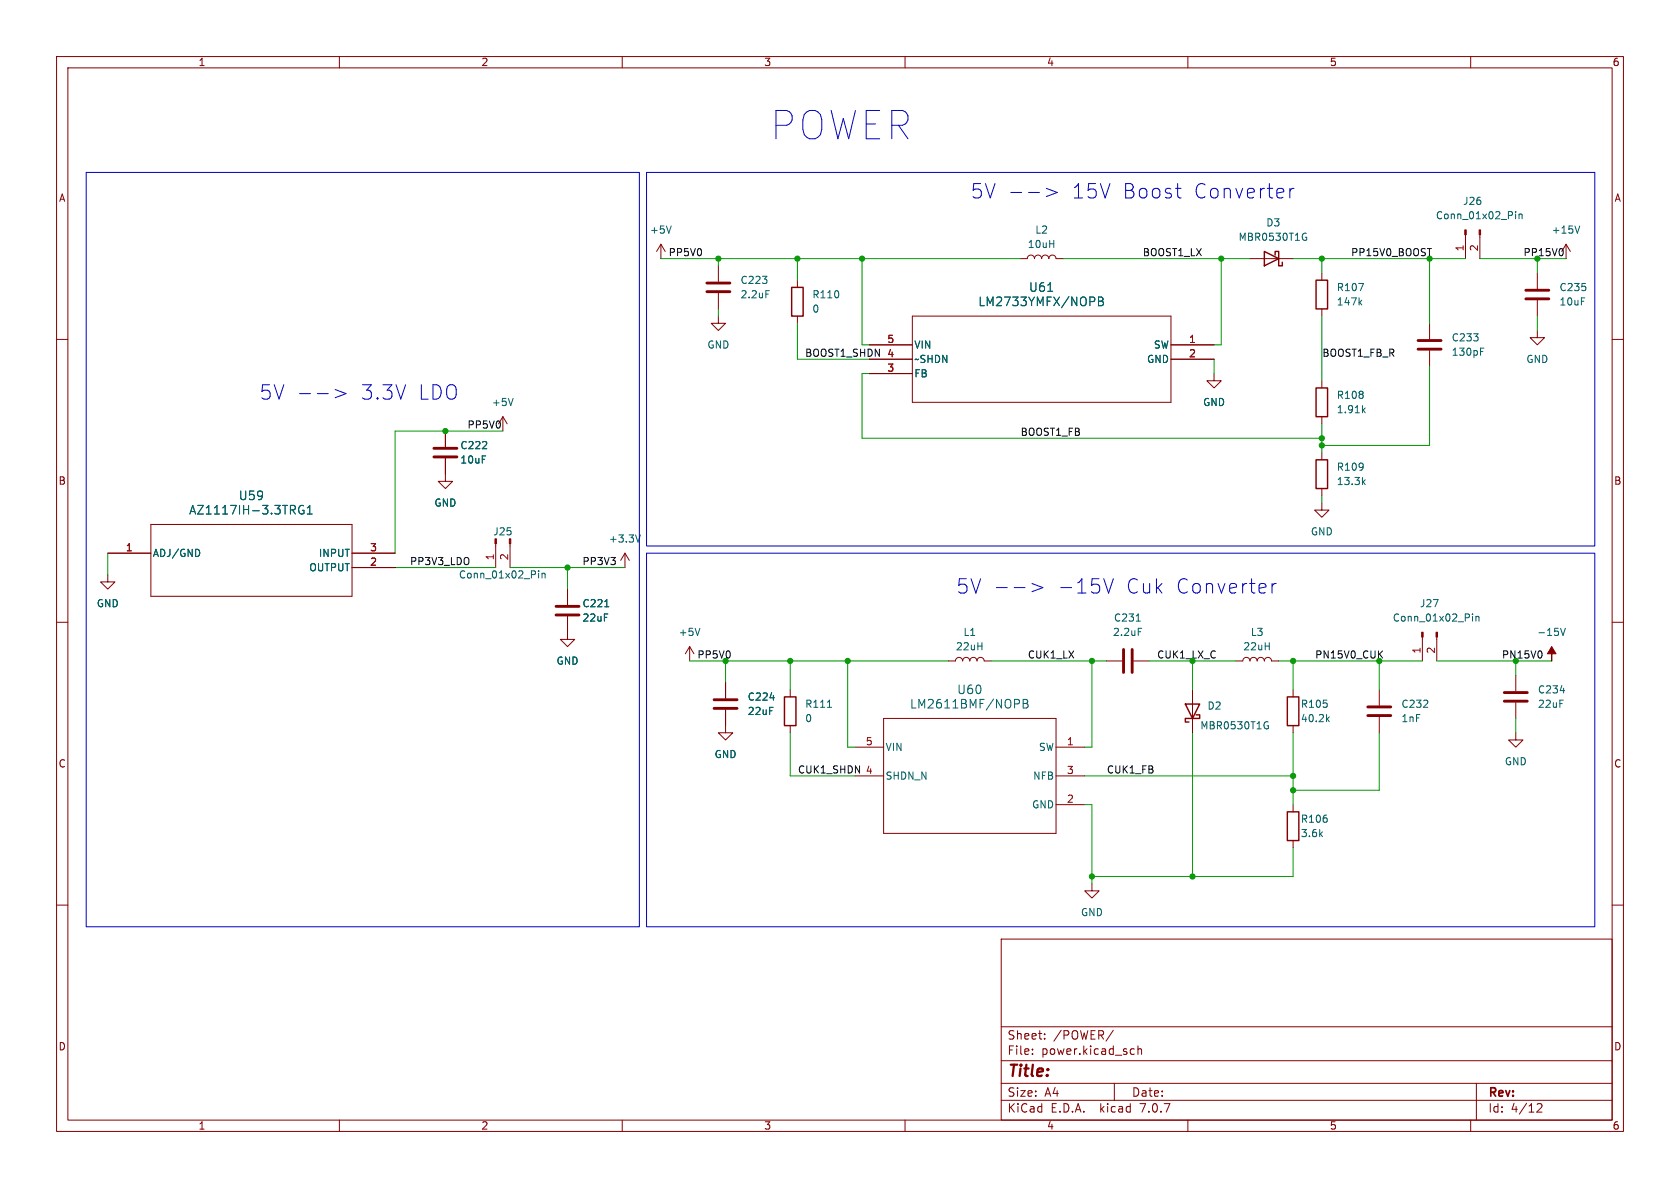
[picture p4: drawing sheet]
<svg xmlns="http://www.w3.org/2000/svg" width="297mm" height="210mm" viewBox="0 0 297 210" stroke-linecap="round" stroke-linejoin="round" font-family="sans-serif">
<g fill="none" stroke="#840000" stroke-width=".18">
<path d="M10 10h277v190h-277zM12 12h273v186h-273zM60 10v2M110 10v2M160 10v2M210 10v2M260 10v2M10 60h2M116.8 43.2l-.7 1.3M116.8 43.2v2.5M116.8 43.2l.8 1.3M127 55.9v1.3h1.3l-1.3 1.2-1.3-1.2h1.3"/>
<path d="M127 47v2.8M127 51.8v2.8M141 49.5v1.3M141 55.9v1.3M161.3 55.9h45.7v15.2h-45.7zM180.3 45.7h1.3a.64 .64 0 0 1 .6-.6 .64 .64 0 0 1 .7 .6 .64 .64 0 0 1 .6-.6 .64 .64 0 0 1 .6 .6 .64 .64 0 0 1 .7-.6 .64 .64 0 0 1 .6 .6 .64 .64 0 0 1 .7-.6 .64 .64 0 0 1 .6 .6h1.3M221 45.7h7.6M233.7 48.3v1.2M233.7 54.6v1.3M252.7 57.2v2.7M259.1 41.5v4.2M261.6 41.5v4.2"/>
<path d="M271.8 58.4v1.3h1.2l-1.2 1.3-1.3-1.3h1.3M271.8 48.3v2.8M271.8 53.1v2.8M276.9 43.2l-.8 1.3M276.9 43.2v2.5M276.9 43.2l.7 1.3M285 60h2M78.7 76.2v2.8M88.9 73.7l-.8 1.2M88.9 73.7v2.5M88.9 73.7l.8 1.2M153.7 61h7.6"/>
<path d="M153.7 63.5h7.6M153.7 66h7.6M207 61h7.6M207 63.5h7.6M214.6 66v1.3h1.3l-1.3 1.3-1.2-1.3h1.2M233.7 67.3v1.3M233.7 73.7v1.2M252.7 62v2.8M19 97.8h7.7M26.7 92.7h35.5v12.7h-35.5zM62.2 97.8h7.6M78.7 81v4.1h1.3l-1.3 1.3-1.2-1.3h1.2"/>
<path d="M87.6 96.1v4.2M90.2 96.1v4.2M110.5 97.8l-.8 1.3M110.5 97.8v2.5M110.5 97.8l.8 1.3M233.7 88.9v1.3h1.2l-1.2 1.2-1.3-1.2h1.3M233.7 80v1.3M233.7 86.4v1.2M10 110h2M19 101.6v1.3h1.3l-1.3 1.2-1.2-1.2h1.2M62.2 100.3h7.6M100.3 109v4h1.3l-1.3 1.3-1.2-1.3h1.2"/>
<path d="M100.3 104.1v2.8M121.9 114.3l-.7 1.3M121.9 114.3v2.5M121.9 114.3l.8 1.3M167.6 116.8h1.3a.64 .64 0 0 1 .6-.6 .64 .64 0 0 1 .7 .6 .64 .64 0 0 1 .6-.6 .64 .64 0 0 1 .6 .6 .64 .64 0 0 1 .7-.6 .64 .64 0 0 1 .6 .6 .64 .64 0 0 1 .7-.6 .64 .64 0 0 1 .6 .6h1.3M195.6 116.8h2.8M200.4 116.8h2.8M218.4 116.8h1.3a.64 .64 0 0 1 .6-.6 .64 .64 0 0 1 .7 .6 .64 .64 0 0 1 .6-.6 .64 .64 0 0 1 .6 .6 .64 .64 0 0 1 .7-.6 .64 .64 0 0 1 .6 .6 .64 .64 0 0 1 .7-.6 .64 .64 0 0 1 .6 .6h1.3M251.5 112.6v4.2M254 112.6v4.2M268 119.4v2.8M285 110h2"/>
<path d="M128.3 125.5v4h1.2l-1.2 1.3-1.3-1.3h1.3M128.3 120.7v2.7M139.7 121.9v1.3M139.7 128.3v1.2M151.1 132.1h5.1M151.1 137.2h5.1M156.2 127h30.5v20.3h-30.5zM186.7 132.1h5.1M186.7 137.2h5.1M210.8 121.9v7.6M228.6 121.9v1.3M228.6 128.3v1.2"/>
<path d="M243.8 121.9v2.8M243.8 126.7v2.8M268 129.5v1.3h1.2l-1.2 1.3-1.3-1.3h1.3M268 124.2v2.8M10 160h2M186.7 142.2h5.1M193 156.2v1.3h1.3l-1.3 1.3-1.2-1.3h1.2M228.6 142.2v1.3M228.6 148.6v1.3M285 160h2M177 166h108v32h-108zM60 198v2"/>
<path d="M110 198v2M160 198v2M177 194.5h108M177 191.5h108M177 187.5h108M177 181.5h108M182.5 186.3v.1M182.5 185.5v.1M184.7 183.6v.1M184.7 182.8v.1M196.8 182.1l-1.3 2M197 191.5v3"/>
<path d="M200.1 185.4l.4 .1M200.5 186.3l-.4 .1M201.2 185.5l.2-.1 .3 .1 .1 .9M201.2 184.9v1.5M210 198v2M260 198v2M261 191.5v6.5M271.7 195.2l.6-.1 .2 .1 .1 .3-.9 1.1h.9"/>
</g>
<g fill="none" stroke="#006464" stroke-width=".18">
<path d="M118.7 39.9l-.5 1.3M267.9 37.4v.1M267.9 37.8v.9M268.5 37.8v.9M268.5 38l.2-.2 .3 .1 .1 .8M279.3 39.9l-.4 1.3M135.4 51.4h.6M185.2 51.5h.9M194.2 52.5h.5l.2 .2 .1 .2-.3 .3a.41 .41 0 0 1 .4 .4 .41 .41 0 0 1-.3 .4h-.6zM194.2 53.2h.5M230.6 41.2l.3 .1M230.8 41.9h.2v.5l-.4 .1"/>
<path d="M240.2 50.1h.8l-.5 1.3M240.4 53.4l.3 .5M240.7 53.1l-.4 .5M90.7 70.4l-.4 1.3M241 72.5l.4 .5M241.4 72.1l-.5 .5M261.7 62.1h.5M261.7 61.5h.6M35.2 97.3l.1 .3-.1 .6M53.7 89.4a.75 .75 0 0 0-.9 .6 .75 .75 0 0 0 .5 .9l.4-.2v-.5h-.3M54.3 90.9h.9M54.3 89.8l.5-.5v1.6"/>
<path d="M113.2 94.6l-.4 1.2M241 85.2l.4 .5M241.4 84.8l-.5 .5M95.2 100.9v.1M95.2 101.3v.9M95.8 101.3v.9M95.8 101.5l.2-.2 .3 .1 .1 .8M106.9 107.3h.7M123.7 111.1l-.4 1.2M200.9 109.8h.7M201.2 111.1h.6M260.3 108.5v.2"/>
<path d="M260.3 109v.8M260.9 109v.8M260.9 109.1l.2-.1h.3l.1 .8M275.9 111.1l.4 1.2 .4-1.2M136.1 123.3h.8M146.3 125h.7M180.2 123.8v.5M180.9 123.6h.5l.2 .2 .1 .3-.3 .3a.41 .41 0 0 1 .4 .3 .41 .41 0 0 1-.3 .5h-.6zM180.9 124.4h.5M223.9 127.6h.3M224 128.3h.2v.4l-.3 .1M234.6 127.1l.4 .5"/>
<path d="M235 126.7l-.5 .5M275.8 122.1h.8"/>
</g>
<g fill="none" stroke="#840000" stroke-width=".51">
<path d="M125 50h4M125 51.6h4M269.7 52.8h4.1M269.7 51.3h4.1M76.7 79.2h4.1M250.7 61.7h4.1M250.7 60.2h4.1M76.7 80.8h4.1M98.3 108.7h4.1M98.3 107.2h4.1M198.6 114.8v4.1M200.2 114.8v4.1"/>
<path d="M126.2 125.2h4.1M126.2 123.7h4.1M241.8 126.5h4.1M241.8 125h4.1M265.9 124h4.1M265.9 122.4h4.1"/>
</g>
<g fill="#840000" stroke="#840000" stroke-width=".18">
<path d="M274.3 114.3l.8 1.3h-.8v1.2v-1.2h-.7z"/>
<path d="M253.9 111.8h.2v.8h-.2z"/>
<path d="M251.3 111.8h.3v.8h-.3z"/>
<path d="M261.5 40.6h.2v.9h-.2z"/>
<path d="M259 40.6h.2v.9h-.2z"/>
<path d="M90 95.3h.3v.8h-.3z"/>
<path d="M87.5 95.3h.3v.8h-.3z"/>
</g>
<path d="M140 50.8h2v5.1h-2zM223.5 44.5l2.6 1.2-2.6 1.3zM225.4 45.1v-.6h.7v2.5h.6v-.6M232.7 49.5h2v5.1h-2zM232.7 68.6h2v5.1h-2zM232.7 81.3h2v5.1h-2zM138.7 123.2h2v5.1h-2zM209.5 124.5h2.6l-1.3 2.5zM211.5 126.4h.6v.6h-2.6v.6h.7M227.6 123.2h2v5.1h-2zM227.6 143.5h2v5.1h-2z" fill="none" stroke="#840000" stroke-width=".25"/>
<path d="M252.3 43.9h.8M276.2 44.1l.2 .3-.2 .7M243.9 115.6l.5 .7M244.4 115.1l-.7 .7M272.5 115.3v.8" fill="none" stroke="#0f0f0f" stroke-width=".18"/>
<g fill="none" stroke="#0000c2" stroke-width=".18">
<path d="M15.2 30.5h97.8v133.3h-97.8zM114.3 30.5h167.6v66h-167.6zM181.8 34h2M185 33.3l1.9 .7-1.9 .7M207.8 33.3h1M208.3 34.9l.5 .1M228 33.3v1.7M228.8 33.3a.65 .65 0 0 0-.8 .5M56.1 69.6h1.9M59.2 68.9l2 .7-2 .7M114.3 97.8h167.6v66h-167.6zM179.3 103.9h1.9"/>
<path d="M182.4 103.1l2 .8-2 .7M195.1 102.3l.9 2.5 .8-2.5M224.9 103.1v1.7M225.6 103.1a.65 .65 0 0 0-.7 .5"/>
</g>
<g fill="none" stroke="#009600" stroke-width=".18">
<path d="M116.8 45.7h63.5M127 45.7v1.3M127 54.6v1.3M141 45.7v3.8M141 57.2v6.3h12.7M152.4 45.7v15.3h1.3M188 45.7h33M215.9 45.7v15.3h-1.3M228.6 45.7h30.5M233.7 45.7v2.6M233.7 55.9v11.4M252.7 45.7v11.5"/>
<path d="M261.6 45.7h15.3M271.8 45.7v2.6M271.8 55.9v2.5M88.9 76.2h-19.1v21.6M153.7 66h-1.3v11.5h81.3M214.6 63.5v2.5M233.7 74.9v5.1M252.7 64.8v13.9h-19M19 97.8v3.8M233.7 87.6v1.3M69.8 100.3h17.8M90.2 100.3h20.3"/>
<path d="M100.3 100.3v3.8M121.9 116.8h45.7M128.3 116.8v3.9M139.7 116.8v5.1M149.9 116.8v15.3h1.2M175.3 116.8h20.3M193 116.8v15.3h-1.2M203.2 116.8h15.2M210.8 116.8v5.1M226.1 116.8h25.4M228.6 116.8v5.1M243.8 116.8v5.1"/>
<path d="M254 116.8h20.3M268 116.8v2.6M139.7 129.5v7.7h11.4M191.8 137.2h36.8M210.8 129.5v25.4M228.6 129.5v12.7M243.8 129.5v10.2h-15.2M268 127v2.5M191.8 142.2h1.2v14M228.6 149.9v5h-35.6"/>
</g>
<g fill="#009600" stroke="#009600" stroke-width=".18">
<circle cx="127" cy="45.7" r=".46"/>
<circle cx="152.4" cy="45.7" r=".46"/>
<circle cx="141" cy="45.7" r=".46"/>
<circle cx="139.7" cy="116.8" r=".46"/>
<circle cx="149.9" cy="116.8" r=".46"/>
<circle cx="252.7" cy="45.7" r=".46"/>
<circle cx="233.7" cy="45.7" r=".46"/>
<circle cx="271.8" cy="45.7" r=".46"/>
<circle cx="228.6" cy="137.2" r=".46"/>
<circle cx="228.6" cy="116.8" r=".46"/>
<circle cx="233.7" cy="78.7" r=".46"/>
<circle cx="193" cy="116.8" r=".46"/>
<circle cx="210.8" cy="154.9" r=".46"/>
<circle cx="193" cy="154.9" r=".46"/>
<circle cx="268" cy="116.8" r=".46"/>
<circle cx="228.6" cy="139.7" r=".46"/>
<circle cx="233.7" cy="77.5" r=".46"/>
<circle cx="215.9" cy="45.7" r=".46"/>
<circle cx="128.3" cy="116.8" r=".46"/>
<circle cx="100.3" cy="100.3" r=".46"/>
<circle cx="78.7" cy="76.2" r=".46"/>
</g>
<text font-size="7" fill="#0000c2" x="135.9" y="25.2">POWER</text>
<g font-size="3.5" fill="#0000c2">
<text x="171.4" y="35.3">5V --&gt;</text>
<text x="189.2" y="35.3">15V</text>
<text x="198.1" y="35.3">Boost</text>
<text x="210.7" y="35.3">Converter</text>
<text x="45.7" y="70.9">5V --&gt;</text>
<text x="63.5" y="70.9">3.3V</text>
<text x="73.6" y="70.9">LDO</text>
<text x="168.9" y="105.2">5V --&gt;</text>
<text x="186.7" y="105.2">-15V</text>
<text x="198.8" y="105.2">Cuk</text>
<text x="207.5" y="105.2">Converter</text>
</g>
<text font-size="2.8" fill="#840000" x="178" y="190.9">Title:</text>
<g font-size="2.1" fill="#006464">
<text x="181.8" y="51.8">U61</text>
<text x="172.9" y="54.3">LM2733YMFX/NOPB</text>
<text x="42.1" y="88.6">U59</text>
<text x="33.3" y="91.2">AZ1117IH-3.3TRG1</text>
<text x="160.8" y="125.5">LM2611BMF/NOPB</text>
<text x="169.1" y="122.9">U60</text>
</g>
<g font-size="2.1" fill="#840000">
<text x="178" y="184">Sheet:</text>
<text x="186.2" y="184">/POWER/</text>
<text x="178" y="186.7">File:</text>
<text x="184.1" y="186.7">power.kicad_sch</text>
<text x="178" y="196.9">KiCad</text>
<text x="178" y="194.1">Size:</text>
<text x="184.7" y="194.1">A4</text>
<text x="185.7" y="196.9">E.D.A.</text>
<text x="194.6" y="196.9">kicad</text>
<text x="200" y="194.1">Date:</text>
<text x="201.8" y="196.9">7.0.7</text>
<text x="263" y="194.3">Rev:</text>
<text x="263" y="196.9">Id:</text>
<text x="267.1" y="196.9">4/12</text>
</g>
<g font-size="1.8" fill="#840000">
<text x="35" y="11.9">1</text>
<text x="85" y="11.9">2</text>
<text x="135" y="11.9">3</text>
<text x="185" y="11.9">4</text>
<text x="235" y="11.9">5</text>
<text x="285" y="11.9">6</text>
<text x="10.3" y="35.9">A</text>
<text x="285.3" y="35.9">A</text>
<text x="10.3" y="85.9">B</text>
<text x="285.3" y="85.9">B</text>
<text x="10.3" y="135.9">C</text>
<text x="285.3" y="135.9">C</text>
<text x="10.3" y="185.9">D</text>
<text x="285.3" y="185.9">D</text>
<text x="35" y="199.9">1</text>
<text x="85" y="199.9">2</text>
<text x="135" y="199.9">3</text>
<text x="185" y="199.9">4</text>
<text x="235" y="199.9">5</text>
<text x="285" y="199.9">6</text>
</g>
<g font-size="1.8" fill="#006464">
<text x="114.8" y="41.5">+5V</text>
<text x="182.9" y="41.5">L2</text>
<text x="223.8" y="40.2">D3</text>
<text x="253.7" y="39">Conn_01x02_Pin</text>
<text x="258.6" y="36.4">J26</text>
<text x="274.2" y="41.5">+15V</text>
<text x="181.6" y="44">10uH</text>
<text x="218.9" y="42.8">MBR0530T1G</text>
<text x="130.8" y="50.4">C223</text>
<text x="130.8" y="52.9">2.2uF</text>
<text x="143.5" y="52.9">R110</text>
<text x="236.2" y="51.7">R107</text>
<text x="275.6" y="51.7">C235</text>
<text x="143.5" y="55.5">0</text>
<text x="236.2" y="54.2">147k</text>
<text x="275.6" y="54.2">10uF</text>
<text x="125" y="61.8">GND</text>
<text x="161.5" y="64.4">~SHDN</text>
<text x="161.5" y="61.8">VIN</text>
<text x="202.7" y="64.4">GND</text>
<text x="203.9" y="61.8">SW</text>
<text x="256.6" y="60.6">C233</text>
<text x="256.6" y="63.1">130pF</text>
<text x="269.7" y="64.4">GND</text>
<text x="86.9" y="72">+5V</text>
<text x="161.5" y="66.9">FB</text>
<text x="212.6" y="72">GND</text>
<text x="236.2" y="70.7">R108</text>
<text x="236.2" y="73.3">1.91k</text>
<text x="81.3" y="79.6">C222</text>
<text x="81.3" y="82.1">10uF</text>
<text x="236.2" y="83.4">R109</text>
<text x="76.7" y="89.8">GND</text>
<text x="236.2" y="86">13.3k</text>
<text x="87.1" y="94.8">J25</text>
<text x="231.6" y="94.8">GND</text>
<text x="26.9" y="98.7">ADJ/GND</text>
<text x="54.6" y="101.2">OUTPUT</text>
<text x="56.3" y="98.7">INPUT</text>
<text x="107.5" y="96.1">+3.3V</text>
<text x="17" y="107.5">GND</text>
<text x="81" y="102.5">Conn_01x02_Pin</text>
<text x="102.9" y="107.5">C221</text>
<text x="250.9" y="107.5">J27</text>
<text x="102.9" y="110.1">22uF</text>
<text x="119.9" y="112.6">+5V</text>
<text x="170.2" y="112.6">L1</text>
<text x="196.7" y="112.6">2.2uF</text>
<text x="196.8" y="110.1">C231</text>
<text x="221" y="112.6">L3</text>
<text x="246.1" y="110.1">Conn_01x02_Pin</text>
<text x="271.7" y="112.6">-15V</text>
<text x="98.3" y="117.7">GND</text>
<text x="168.9" y="115.2">22uH</text>
<text x="219.7" y="115.2">22uH</text>
<text x="132.1" y="124.1">C224</text>
<text x="142.2" y="125.3">R111</text>
<text x="213.4" y="125.6">D2</text>
<text x="229.9" y="125.3">R105</text>
<text x="247.7" y="125.3">C232</text>
<text x="271.8" y="122.8">C234</text>
<text x="271.8" y="125.3">22uF</text>
<text x="132.1" y="126.6">22uF</text>
<text x="142.2" y="127.9">0</text>
<text x="212.1" y="129.1">MBR0530T1G</text>
<text x="229.9" y="127.9">40.2k</text>
<text x="247.7" y="127.9">1nF</text>
<text x="126.2" y="134.2">GND</text>
<text x="156.5" y="132.9">VIN</text>
<text x="183.6" y="132.9">SW</text>
<text x="265.9" y="135.5">GND</text>
<text x="156.5" y="138">SHDN_N</text>
<text x="182.4" y="143.1">GND</text>
<text x="182.5" y="138">NFB</text>
<text x="229.9" y="145.6">R106</text>
<text x="229.9" y="148.2">3.6k</text>
<text x="191" y="162.2">GND</text>
</g>
<g font-size="1.8" fill="#0f0f0f">
<text x="118.1" y="45.4">PP5V0</text>
<text x="201.9" y="45.4">BOOST1_LX</text>
<text x="238.8" y="45.4">PP15V0_BOOST</text>
<text x="269.2" y="45.4">PP15V0</text>
<text x="142.2" y="63.2">BOOST1_SHDN</text>
<text x="233.7" y="63.2">BOOST1_FB_R</text>
<text x="82.5" y="75.9">PP5V0</text>
<text x="180.3" y="77.1">BOOST1_FB</text>
<text x="72.4" y="100">PP3V3_LDO</text>
<text x="102.9" y="100">PP3V3</text>
<text x="123.2" y="116.5">PP5V0</text>
<text x="181.6" y="116.5">CUK1_LX</text>
<text x="265.4" y="116.5">PN15V0</text>
<text x="141" y="136.8">CUK1_SHDN</text>
<text x="195.6" y="136.8">CUK1_FB</text>
</g>
<g font-size="1.8" fill="#a90000">
<text x="258.8" y="44.5" transform="rotate(-90 258.8 44.5)">1</text>
<text x="261.4" y="44.5" transform="rotate(-90 261.4 44.5)">2</text>
<text x="156.8" y="65.8">3</text>
<text x="156.8" y="63.2">4</text>
<text x="156.8" y="60.7">5</text>
<text x="210.1" y="60.7">1</text>
<text x="210.1" y="63.2">2</text>
<text x="22.2" y="97.5">1</text>
<text x="65.3" y="100.1">2</text>
<text x="65.3" y="97.5">3</text>
<text x="87.4" y="99.1" transform="rotate(-90 87.4 99.1)">1</text>
<text x="89.9" y="99.1" transform="rotate(-90 89.9 99.1)">2</text>
<text x="251.2" y="115.6" transform="rotate(-90 251.2 115.6)">1</text>
<text x="253.7" y="115.6" transform="rotate(-90 253.7 115.6)">2</text>
<text x="153" y="131.8">5</text>
<text x="188.5" y="131.8">1</text>
<text x="153" y="136.9">4</text>
<text x="188.5" y="136.9">3</text>
<text x="188.5" y="142">2</text>
</g>
<g font-size="1.8" fill="#009600">
<text x="204.5" y="116.5">CUK1_LX_C</text>
<text x="232.4" y="116.5">PN15V0_CUK</text>
</g>
</svg>
